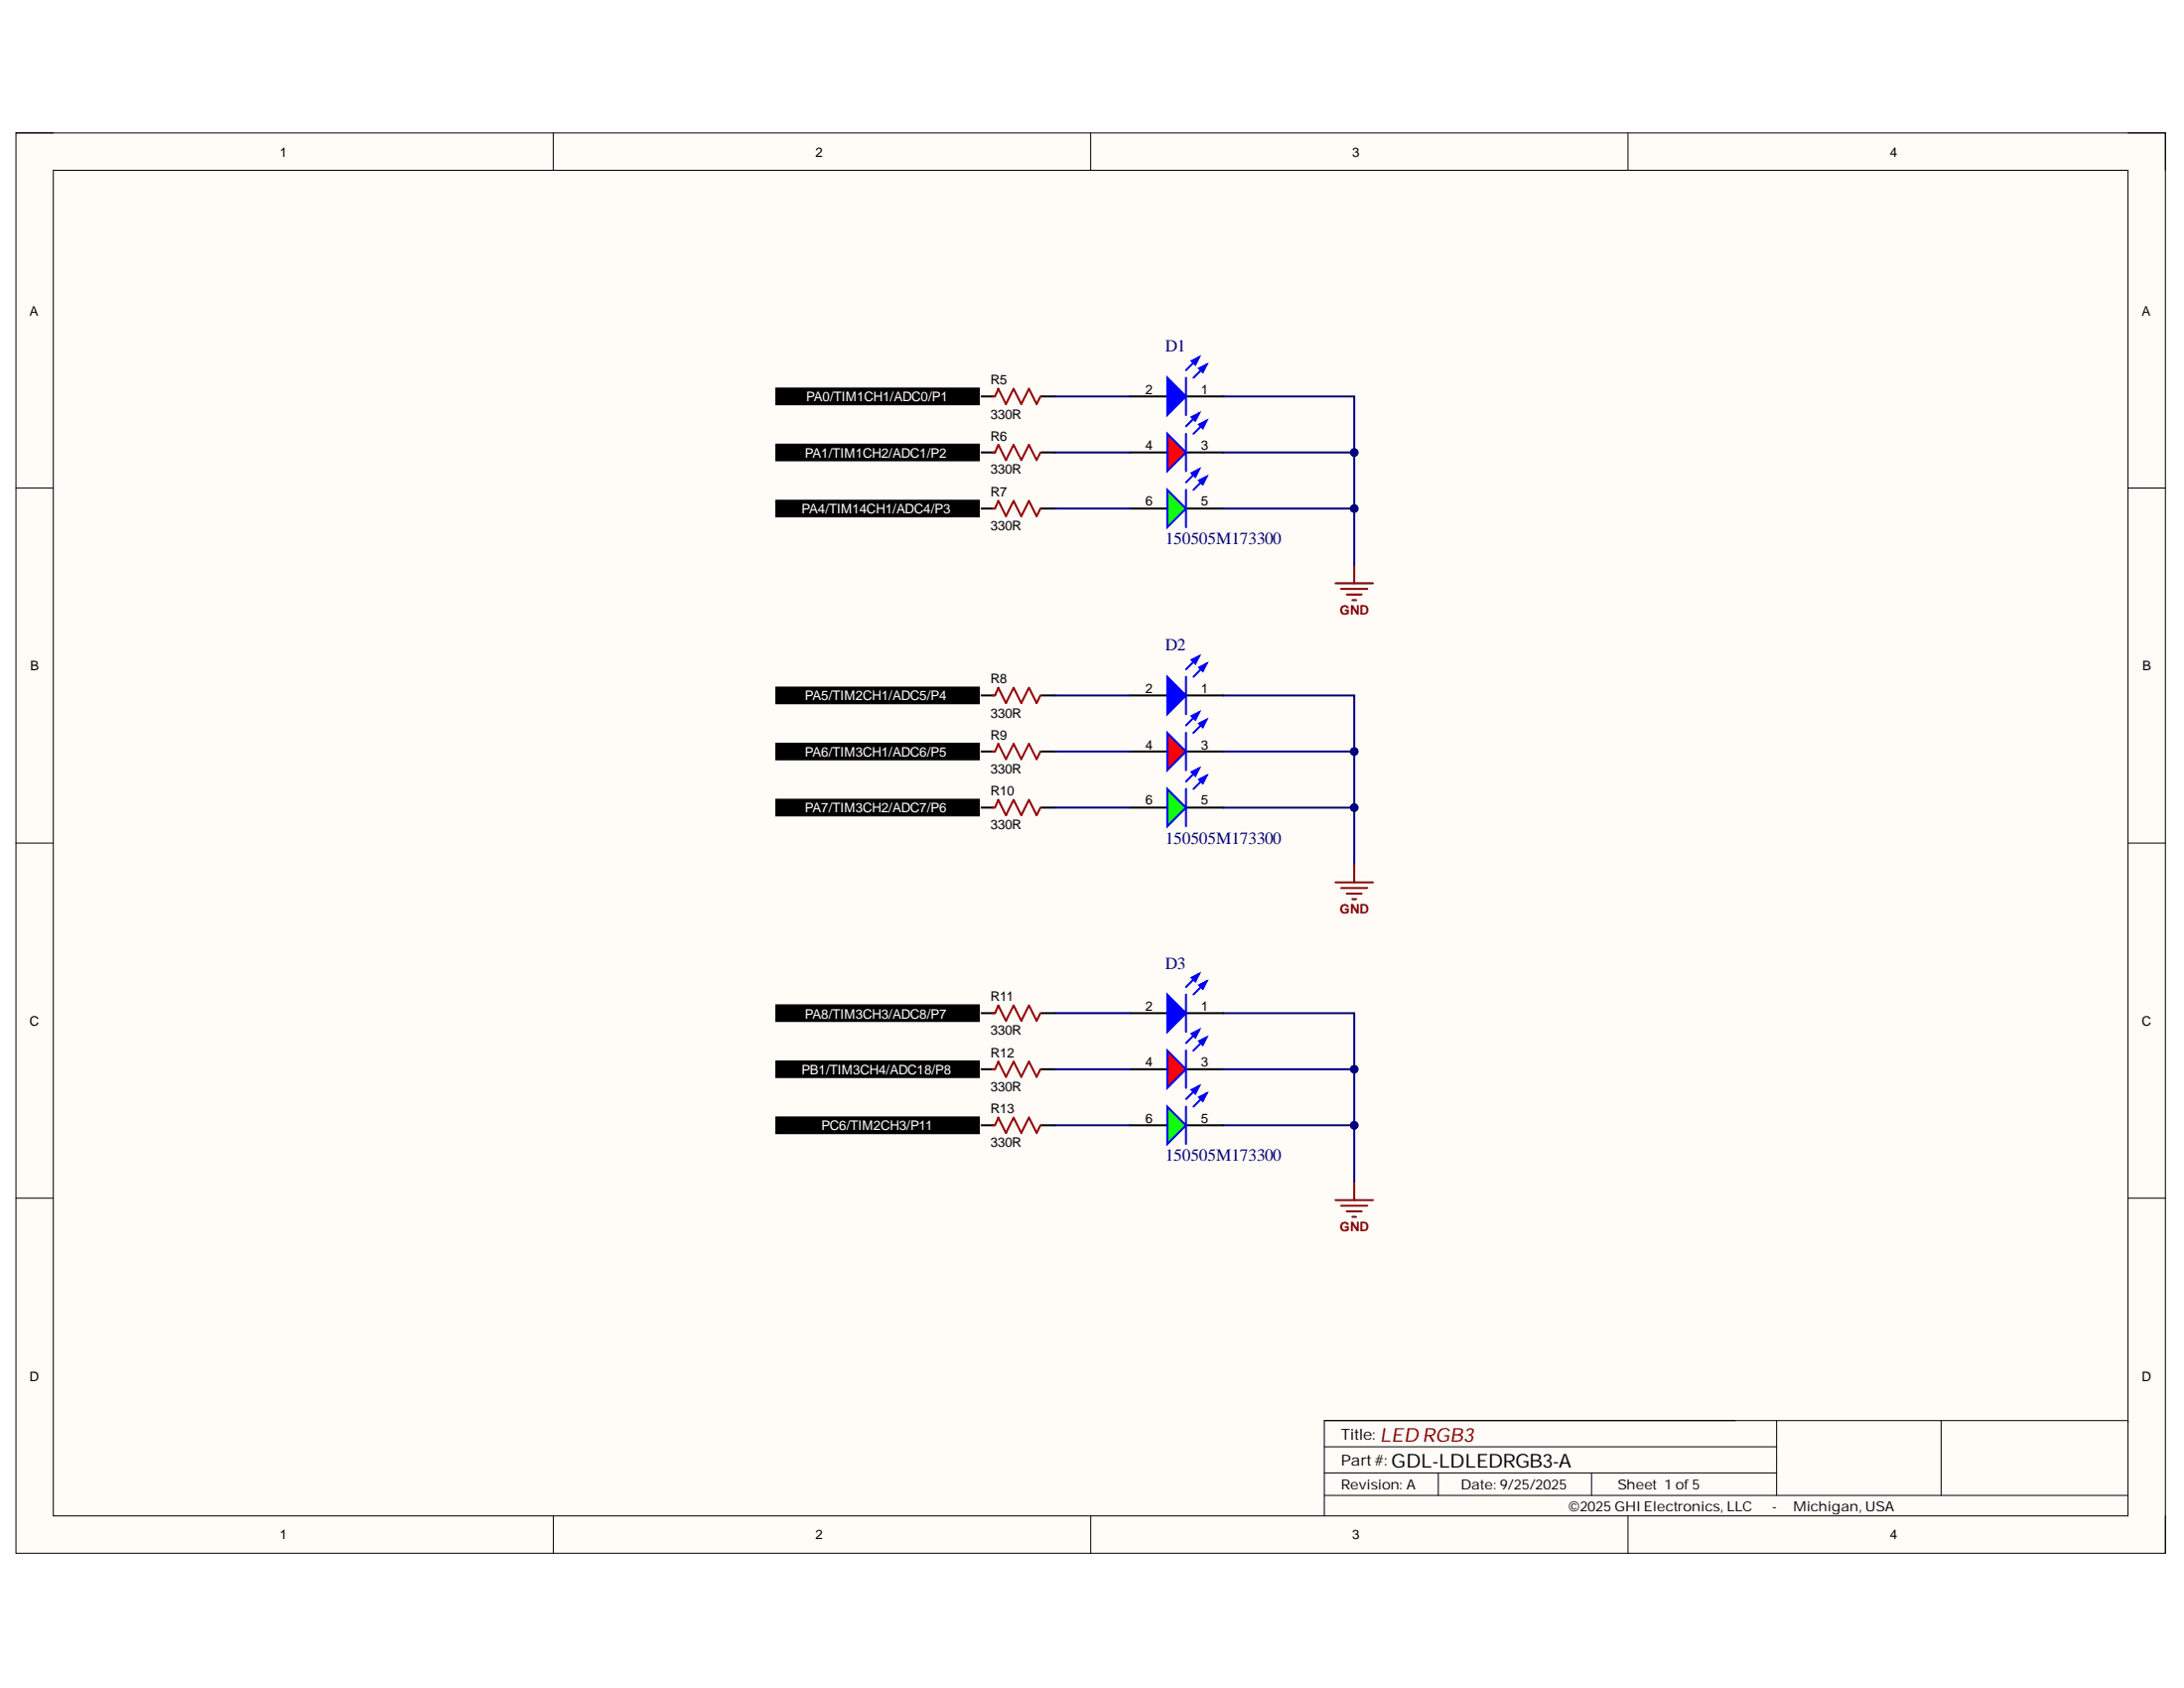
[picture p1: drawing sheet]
<svg xmlns="http://www.w3.org/2000/svg" width="279mm" height="216mm" viewBox="0 0 279 216" stroke-linecap="round" stroke-linejoin="round" font-family="sans-serif">
<path d="M2 17h275v181.7h-275z" fill-rule="evenodd" fill="#fffcf8"/>
<path d="M2 17h275v181.7h-275z" fill="none" stroke="#000" stroke-width=".13"/>
<path d="M6.8 21.8h265.4v172.1h-265.4z" fill-rule="evenodd" fill="#fffcf8"/>
<g fill="none" stroke="#000" stroke-width=".13">
<path d="M2 17h4.8M70.8 17v4.8M139.5 17v4.8M208.3 17v4.8M272.2 17h4.8v4.8M6.8 21.8h265.4v172.1h-265.4zM2 62.4h4.8M272.2 62.4h4.8M2 107.8h4.8M272.2 107.8h4.8M2 153.3h4.8M272.2 153.3h4.8"/>
<path d="M70.8 193.9v4.8M139.5 193.9v4.8M169.4 188.4h57.9M169.4 191.3h102.8M169.4 185.1h57.9M184 188.4v2.9M203.6 188.4v2.9M208.3 193.9v4.8M227.3 181.7v9.6M248.3 181.7v9.6M272.2 181.9v-.2h-102.8v12.2M277 193.9v4.8"/>
</g>
<path d="M144.5 50.7h4.8M144.5 57.9h4.8M151.7 50.7h4.8M151.7 57.9h4.8M144.5 65h4.8M151.7 65h4.8" fill="none" stroke="#000" stroke-width=".25"/>
<path d="M149.3 62.7l2.4 2.3-2.4 2.4z" fill="#0f0"/>
<path d="M153.4 52.9l-1.7 1.6M154.4 53.8l-1.7 1.7M149.3 62.7l2.4 2.3-2.4 2.4z" fill="none" stroke="#00f" stroke-width=".25"/>
<path d="M153.4 54.3l1-.5-.5 1z" fill="#00f"/>
<path d="M153.4 54.3l1-.5-.5 1z" fill="none" stroke="#00f" stroke-width=".25"/>
<path d="M152.4 53.3l1-.4-.5 .9z" fill="#00f"/>
<path d="M151.7 55.5v4.8M152.4 53.3l1-.4-.5 .9z" fill="none" stroke="#00f" stroke-width=".25"/>
<path d="M149.3 55.5l2.4 2.4-2.4 2.4z" fill="#f00"/>
<path d="M149.3 55.5l2.4 2.4-2.4 2.4zM153.4 60l-1.7 1.7M154.4 61l-1.7 1.7" fill="none" stroke="#00f" stroke-width=".25"/>
<path d="M153.4 61.5l1-.5-.5 .9z" fill="#00f"/>
<path d="M153.4 61.5l1-.5-.5 .9z" fill="none" stroke="#00f" stroke-width=".25"/>
<path d="M152.4 60.5l1-.5-.5 1z" fill="#00f"/>
<path d="M151.7 62.7v4.7M152.4 60.5l1-.5-.5 1z" fill="none" stroke="#00f" stroke-width=".25"/>
<path d="M149.3 48.3l2.4 2.4-2.4 2.4z" fill="#00f"/>
<path d="M149.3 48.3l2.4 2.4-2.4 2.4zM153.4 45.7l-1.7 1.7M154.4 46.6l-1.7 1.7" fill="none" stroke="#00f" stroke-width=".25"/>
<path d="M153.4 47.1l1-.5-.5 1z" fill="#00f"/>
<path d="M153.4 47.1l1-.5-.5 1z" fill="none" stroke="#00f" stroke-width=".25"/>
<path d="M152.4 46.2l1-.5-.5 .9z" fill="#00f"/>
<path d="M151.7 48.3v4.8M152.4 46.2l1-.5-.5 .9z" fill="none" stroke="#00f" stroke-width=".25"/>
<path d="M144.5 88.9h4.8M144.5 96.1h4.8M151.7 88.9h4.8M151.7 96.1h4.8M144.5 103.3h4.8M151.7 103.3h4.8" fill="none" stroke="#000" stroke-width=".25"/>
<path d="M149.3 100.9l2.4 2.4-2.4 2.4z" fill="#0f0"/>
<path d="M153.4 91.1l-1.7 1.7M154.4 92.1l-1.7 1.6M149.3 100.9l2.4 2.4-2.4 2.4z" fill="none" stroke="#00f" stroke-width=".25"/>
<path d="M153.4 92.5l1-.4-.5 .9z" fill="#00f"/>
<path d="M153.4 92.5l1-.4-.5 .9z" fill="none" stroke="#00f" stroke-width=".25"/>
<path d="M152.4 91.6l1-.5-.5 1z" fill="#00f"/>
<path d="M151.7 93.7v4.8M152.4 91.6l1-.5-.5 1z" fill="none" stroke="#00f" stroke-width=".25"/>
<path d="M149.3 93.7l2.4 2.4-2.4 2.4z" fill="#f00"/>
<path d="M149.3 93.7l2.4 2.4-2.4 2.4zM153.4 98.3l-1.7 1.6M154.4 99.2l-1.7 1.7" fill="none" stroke="#00f" stroke-width=".25"/>
<path d="M153.4 99.7l1-.5-.5 1z" fill="#00f"/>
<path d="M153.4 99.7l1-.5-.5 1z" fill="none" stroke="#00f" stroke-width=".25"/>
<path d="M152.4 98.7l1-.4-.5 .9z" fill="#00f"/>
<path d="M152.4 98.7l1-.4-.5 .9zM151.7 100.9v4.8" fill="none" stroke="#00f" stroke-width=".25"/>
<path d="M149.3 86.6l2.4 2.3-2.4 2.4z" fill="#00f"/>
<path d="M149.3 86.6l2.4 2.3-2.4 2.4zM153.4 83.9l-1.7 1.7M154.4 84.9l-1.7 1.7" fill="none" stroke="#00f" stroke-width=".25"/>
<path d="M153.4 85.4l1-.5-.5 .9z" fill="#00f"/>
<path d="M153.4 85.4l1-.5-.5 .9z" fill="none" stroke="#00f" stroke-width=".25"/>
<path d="M152.4 84.4l1-.5-.5 1z" fill="#00f"/>
<path d="M151.7 86.6v4.7M152.4 84.4l1-.5-.5 1z" fill="none" stroke="#00f" stroke-width=".25"/>
<path d="M144.5 129.6h4.8M144.5 136.8h4.8M151.7 129.6h4.8M151.7 136.8h4.8M144.5 143.9h4.8M151.7 143.9h4.8" fill="none" stroke="#000" stroke-width=".25"/>
<path d="M149.3 141.5l2.4 2.4-2.4 2.4z" fill="#0f0"/>
<path d="M153.4 131.7l-1.7 1.7M154.4 132.7l-1.7 1.7M149.3 141.5l2.4 2.4-2.4 2.4z" fill="none" stroke="#00f" stroke-width=".25"/>
<path d="M153.4 133.2l1-.5-.5 1z" fill="#00f"/>
<path d="M153.4 133.2l1-.5-.5 1z" fill="none" stroke="#00f" stroke-width=".25"/>
<path d="M152.4 132.2l1-.5-.5 1z" fill="#00f"/>
<path d="M151.7 134.4v4.7M152.4 132.2l1-.5-.5 1z" fill="none" stroke="#00f" stroke-width=".25"/>
<path d="M149.3 134.4l2.4 2.4-2.4 2.3z" fill="#f00"/>
<path d="M149.3 134.4l2.4 2.4-2.4 2.3zM153.4 138.9l-1.7 1.7M154.4 139.9l-1.7 1.6" fill="none" stroke="#00f" stroke-width=".25"/>
<path d="M153.4 140.3l1-.4-.5 .9z" fill="#00f"/>
<path d="M153.4 140.3l1-.4-.5 .9z" fill="none" stroke="#00f" stroke-width=".25"/>
<path d="M152.4 139.4l1-.5-.5 1z" fill="#00f"/>
<path d="M152.4 139.4l1-.5-.5 1zM151.7 141.5v4.8" fill="none" stroke="#00f" stroke-width=".25"/>
<path d="M149.3 127.2l2.4 2.4-2.4 2.4z" fill="#00f"/>
<path d="M149.3 127.2l2.4 2.4-2.4 2.4zM153.4 124.6l-1.7 1.6M154.4 125.5l-1.7 1.7" fill="none" stroke="#00f" stroke-width=".25"/>
<path d="M153.4 126l1-.5-.5 1z" fill="#00f"/>
<path d="M153.4 126l1-.5-.5 1z" fill="none" stroke="#00f" stroke-width=".25"/>
<path d="M152.4 125l1-.4-.5 .9z" fill="#00f"/>
<path d="M151.7 127.2v4.8M152.4 125l1-.4-.5 .9z" fill="none" stroke="#00f" stroke-width=".25"/>
<g fill="none" stroke="#000" stroke-width=".25">
<path d="M125.4 50.7h1.7M125.4 57.9h1.7M133.2 50.7h1.8M133.2 57.9h1.8M125.4 65h1.7M133.2 65h1.8M125.4 88.9h1.7M125.4 96.1h1.7M133.2 88.9h1.8M133.2 96.1h1.8M125.4 103.3h1.7M133.2 103.3h1.8"/>
<path d="M125.4 129.6h1.7M125.4 136.8h1.7M133.2 129.6h1.8M133.2 136.8h1.8M125.4 143.9h1.7M133.2 143.9h1.8"/>
</g>
<path d="M127 50.7h.3l.4-1 1 2 1-2 1 2 .9-2 1 2 .5-1M127 57.9h.3l.4-1 1 2 1-2 1 2 .9-2 1 2 .5-1M127 65h.3l.4-.9 1 1.9 1-1.9 1 1.9 .9-1.9 1 1.9 .5-1M127 88.9h.3l.4-.9 1 1.9 1-1.9 1 1.9 .9-1.9 1 1.9 .5-1M127 96.1h.3l.4-1 1 2 1-2 1 2 .9-2 1 2 .5-1M127 103.3h.3l.4-1 1 2 1-2 1 2 .9-2 1 2 .5-1M127 129.6h.3l.4-1 1 2 1-2 1 2 .9-2 1 2 .5-1M127 136.8h.3l.4-1 1 1.9 1-1.9 1 1.9 .9-1.9 1 1.9 .5-.9M127 143.9h.3l.4-1 1 2 1-2 1 2 .9-2 1 2 .5-1" fill="none" stroke="#980000" stroke-width=".25"/>
<g fill="none" stroke="#800000" stroke-width=".25">
<path d="M170.9 74.6h4.7M171.6 75.3h3.3M172.3 76h1.9M173 76.8h.5M173.2 72.2v2.4M170.9 112.9h4.7M171.6 113.6h3.3M172.3 114.3h1.9M173 115h.5M173.2 110.5v2.4M170.9 153.5h4.7M171.6 154.2h3.3"/>
<path d="M172.3 154.9h1.9M173 155.6h.5M173.2 151.1v2.4"/>
</g>
<g fill="#000">
<path d="M99.1 49.5h26.3v2.4h-26.3z" fill-rule="evenodd"/>
<path d="M99.1 63.9h26.3v2.3h-26.3z" fill-rule="evenodd"/>
<path d="M99.1 87.8h26.3v2.3h-26.3z" fill-rule="evenodd"/>
<path d="M99.1 94.9h26.3v2.4h-26.3z" fill-rule="evenodd"/>
<path d="M99.1 102.1h26.3v2.4h-26.3z" fill-rule="evenodd"/>
<path d="M99.1 128.4h26.3v2.4h-26.3z" fill-rule="evenodd"/>
<path d="M99.1 135.6h26.3v2.4h-26.3z" fill-rule="evenodd"/>
</g>
<path d="M99.1 49.5h26.3v2.4h-26.3zM99.1 63.9h26.3v2.3h-26.3zM99.1 87.8h26.3v2.3h-26.3zM99.1 94.9h26.3v2.4h-26.3zM99.1 102.1h26.3v2.4h-26.3zM99.1 128.4h26.3v2.4h-26.3zM99.1 135.6h26.3v2.4h-26.3z" fill="none" stroke="#fff" stroke-width=".13"/>
<path d="M135 50.7h9.5M135 57.9h9.5M156.5 57.9h16.7M135 65h9.5M135 88.9h9.5M135 96.1h9.5M135 103.3h9.5M135 129.6h9.5M135 136.8h9.5M135 143.9h9.5" fill="none" stroke="#000080" stroke-width=".25"/>
<circle cx="173.3" cy="57.9" r=".48" fill="#000080"/>
<circle cx="173.3" cy="57.9" r=".48" fill="none" stroke="#000080" stroke-width=".13"/>
<path d="M173.2 65.1v7.1" fill="none" stroke="#000080" stroke-width=".25"/>
<circle cx="173.3" cy="65" r=".48" fill="#000080"/>
<circle cx="173.3" cy="65" r=".48" fill="none" stroke="#000080" stroke-width=".13"/>
<path d="M156.5 96.1h16.7" fill="none" stroke="#000080" stroke-width=".25"/>
<circle cx="173.2" cy="96.1" r=".48" fill="#000080"/>
<circle cx="173.2" cy="96.1" r=".48" fill="none" stroke="#000080" stroke-width=".13"/>
<path d="M173.2 103.3v7.2" fill="none" stroke="#000080" stroke-width=".25"/>
<circle cx="173.3" cy="103.3" r=".48" fill="#000080"/>
<circle cx="173.3" cy="103.3" r=".48" fill="none" stroke="#000080" stroke-width=".13"/>
<path d="M156.5 136.8h16.7" fill="none" stroke="#000080" stroke-width=".25"/>
<circle cx="173.2" cy="136.8" r=".48" fill="#000080"/>
<circle cx="173.2" cy="136.8" r=".48" fill="none" stroke="#000080" stroke-width=".13"/>
<path d="M173.2 143.9v7.2" fill="none" stroke="#000080" stroke-width=".25"/>
<circle cx="173.3" cy="143.9" r=".48" fill="#000080"/>
<circle cx="173.3" cy="143.9" r=".48" fill="none" stroke="#000080" stroke-width=".13"/>
<g fill="#000">
<path d="M99.1 56.7h26.3v2.4h-26.3z" fill-rule="evenodd"/>
<path d="M99.1 142.7h26.3v2.4h-26.3z" fill-rule="evenodd"/>
</g>
<path d="M99.1 56.7h26.3v2.4h-26.3zM99.1 142.7h26.3v2.4h-26.3z" fill="none" stroke="#fff" stroke-width=".13"/>
<path d="M156.5 129.6h16.7v14.3h-16.7" fill="none" stroke="#000080" stroke-width=".25"/>
<circle cx="173.3" cy="143.9" r=".48" fill="#000080"/>
<circle cx="173.3" cy="143.9" r=".48" fill="none" stroke="#000080" stroke-width=".13"/>
<circle cx="173.2" cy="136.8" r=".48" fill="#000080"/>
<circle cx="173.2" cy="136.8" r=".48" fill="none" stroke="#000080" stroke-width=".13"/>
<path d="M156.5 89h16.7v14.3h-16.7" fill="none" stroke="#000080" stroke-width=".25"/>
<circle cx="173.3" cy="103.3" r=".48" fill="#000080"/>
<circle cx="173.3" cy="103.3" r=".48" fill="none" stroke="#000080" stroke-width=".13"/>
<circle cx="173.2" cy="96.1" r=".48" fill="#000080"/>
<circle cx="173.2" cy="96.1" r=".48" fill="none" stroke="#000080" stroke-width=".13"/>
<path d="M156.5 50.7h16.7v14.4h-16.7" fill="none" stroke="#000080" stroke-width=".25"/>
<circle cx="173.3" cy="65" r=".48" fill="#000080"/>
<circle cx="173.3" cy="65" r=".48" fill="none" stroke="#000080" stroke-width=".13"/>
<circle cx="173.3" cy="57.9" r=".48" fill="#000080"/>
<circle cx="173.3" cy="57.9" r=".48" fill="none" stroke="#000080" stroke-width=".13"/>
<text font-size="2.5" fill="#800000" x="176.6" y="184.4">LED RGB3</text>
<text font-size="2.5" x="178" y="187.8">GDL-LDLEDRGB3-A</text>
<g font-size="2.2" fill="#000080">
<text x="149.1" y="45">D1</text>
<text x="149.1" y="69.6">150505M173300</text>
<text x="149.1" y="83.2">D2</text>
<text x="149.1" y="107.9">150505M173300</text>
<text x="149.1" y="123.9">D3</text>
<text x="149.1" y="148.5">150505M173300</text>
</g>
<g font-size="1.9">
<text x="171.6" y="184.1">Title:</text>
<text x="171.6" y="187.5">Part#:</text>
</g>
<g font-size="1.8">
<text x="171.6" y="190.5">Revision: A</text>
<text x="186.9" y="190.5">Date: 9/25/2025</text>
<text x="206.9" y="190.5">Sheet 1 of5</text>
<text x="200.7" y="193.3">©2025GHI Electronics, LLC</text>
<text x="226.7" y="193.3">-</text>
<text x="229.4" y="193.3">Michigan, USA</text>
</g>
<g font-size="1.7">
<text x="35.8" y="20">1</text>
<text x="104.3" y="20">2</text>
<text x="173" y="20">3</text>
<text x="241.8" y="20">4</text>
<text x="3.8" y="40.3">A</text>
<text x="274" y="40.3">A</text>
<text x="126.7" y="53.5">330R</text>
<text x="126.7" y="49.1">R5</text>
<text x="146.5" y="50.4">2</text>
<text x="153.6" y="50.4">1</text>
<text x="126.7" y="56.3">R6</text>
<text x="146.5" y="57.5">4</text>
<text x="153.6" y="57.5">3</text>
<text x="126.7" y="60.6">330R</text>
<text x="126.7" y="63.5">R7</text>
<text x="146.5" y="64.7">6</text>
<text x="153.6" y="64.7">5</text>
<text x="126.7" y="67.8">330R</text>
<text x="3.9" y="85.8">B</text>
<text x="126.7" y="87.4">R8</text>
<text x="146.5" y="88.6">2</text>
<text x="153.6" y="88.6">1</text>
<text x="274.1" y="85.8">B</text>
<text x="126.7" y="91.8">330R</text>
<text x="126.7" y="94.6">R9</text>
<text x="146.5" y="95.8">4</text>
<text x="153.6" y="95.8">3</text>
<text x="126.7" y="99">330R</text>
<text x="126.7" y="101.7">R10</text>
<text x="126.7" y="106.1">330R</text>
<text x="146.5" y="102.9">6</text>
<text x="153.6" y="102.9">5</text>
<text x="3.8" y="131.2">C</text>
<text x="126.7" y="128">R11</text>
<text x="146.5" y="129.2">2</text>
<text x="153.6" y="129.2">1</text>
<text x="274" y="131.2">C</text>
<text x="126.7" y="132.4">330R</text>
<text x="126.7" y="135.2">R12</text>
<text x="146.5" y="136.4">4</text>
<text x="153.6" y="136.4">3</text>
<text x="126.7" y="139.5">330R</text>
<text x="126.7" y="142.3">R13</text>
<text x="146.5" y="143.6">6</text>
<text x="153.6" y="143.6">5</text>
<text x="126.7" y="146.7">330R</text>
<text x="3.8" y="176.6">D</text>
<text x="274" y="176.6">D</text>
<text x="35.8" y="196.9">1</text>
<text x="104.3" y="196.9">2</text>
<text x="173" y="196.9">3</text>
<text x="241.8" y="196.9">4</text>
</g>
<g font-size="1.7" fill="#fff">
<text x="103.1" y="51.3">PA0/TIM1CH1/ADC0/P1</text>
<text x="103" y="58.5">PA1/TIM1CH2/ADC1/P2</text>
<text x="102.5" y="65.6">PA4/TIM14CH1/ADC4/P3</text>
<text x="103" y="89.6">PA5/TIM2CH1/ADC5/P4</text>
<text x="103" y="96.8">PA6/TIM3CH1/ADC6/P5</text>
<text x="103" y="103.9">PA7/TIM3CH2/ADC7/P6</text>
<text x="103" y="130.2">PA8/TIM3CH3/ADC8/P7</text>
<text x="102.5" y="137.4">PB1/TIM3CH4/ADC18/P8</text>
<text x="105.1" y="144.5">PC6/TIM2CH3/P11</text>
</g>
<g font-size="1.7" fill="#800000">
<text x="171.4" y="78.6">GND</text>
<text x="171.4" y="116.8">GND</text>
<text x="171.4" y="157.5">GND</text>
</g>
</svg>
